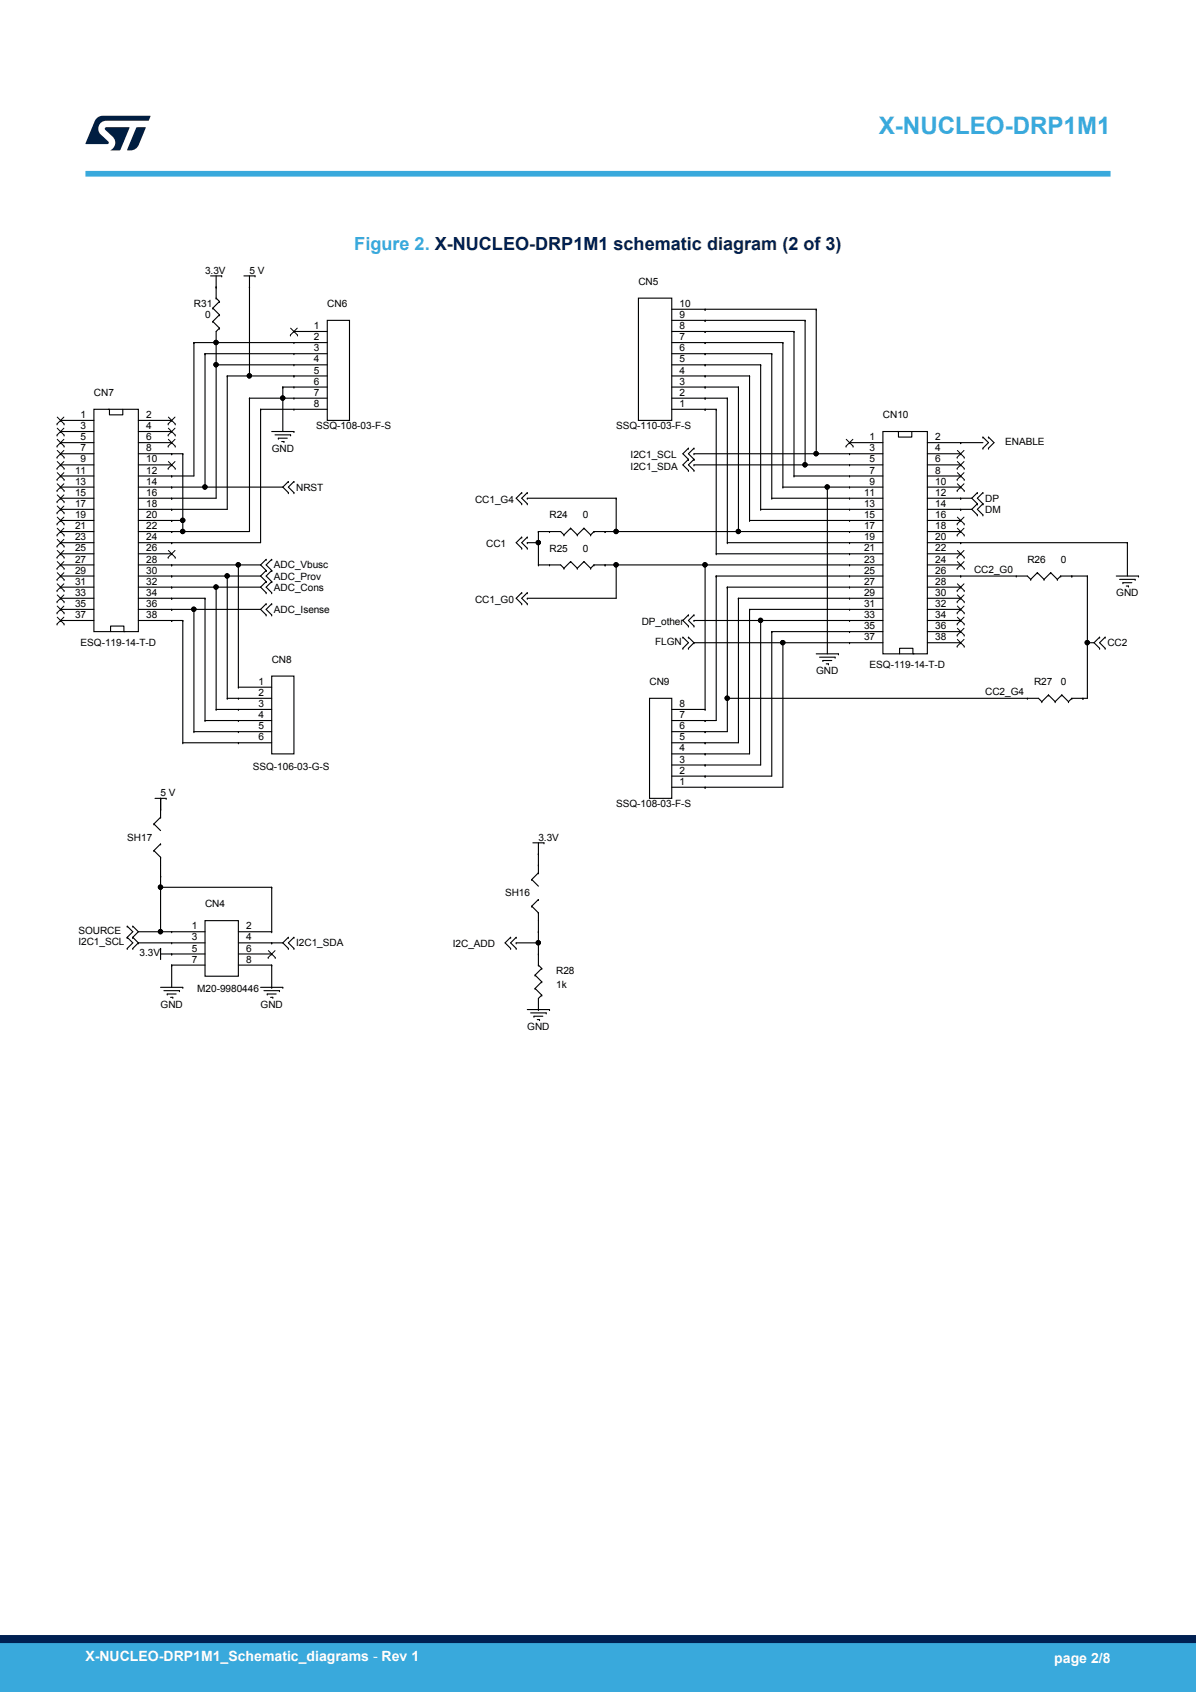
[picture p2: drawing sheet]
<svg xmlns="http://www.w3.org/2000/svg" width="210mm" height="297mm" viewBox="0 0 210 297" stroke-linecap="round" stroke-linejoin="round" font-family="sans-serif">
<g fill="none" stroke="#000" stroke-width=".2">
<path d="M37 48.4h1.9M37.4 56.4h.1M37.4 54.1h.1M37.4 56.4l1.1 1.2M37.4 54.1l1.1 1.2M38 52.3l.5 .6M38 50.4h.1M38 52.3h.1M38 48.4v3.9M38.5 55.3l-1.1 1.1M38.5 52.9l-1.1 1.2M38.5 57.6h.1"/>
<path d="M38.5 55.3h.1M38.5 52.9h.1M38.5 57.6l-.5 .6v29.3h-13.7M38.9 48.4h.1M42.8 48.4h2M43.8 50.4h.1M43.8 48.4v17.6M44.8 48.4h.1M51.6 58.2h5.9M51.6 58.2h.1M57.5 56.2h3.9v17.6h-3.9zM112.1 52.3h5.9v21.5h-5.9z"/>
<path d="M118 58.2h21.4M118 56.2h23.4M118 54.3h25.3M123.8 58.2h.1M123.8 56.2h.1M123.8 54.3h.1M139.4 58.2h.1M139.4 58.2v25.4M141.4 56.2h.1M141.4 56.2v25.4M143.3 54.3h.1M143.3 54.3v25.3"/>
<path d="M10.6 75.7h5.9M10.6 73.8h5.9M10.6 77.7h5.9M10.6 79.6h5.9M10.6 73.8h.1M10.6 75.7h.1M10.6 77.7h.1M10.6 79.6h.1M16.5 71.8h7.8v39.1h-7.8zM19 71.8h.2v1h2.4v-1M24.3 75.7h5.8M24.3 73.8h5.8"/>
<path d="M24.3 77.7h5.8M24.3 79.6h7.8M30.1 73.8h.1M30.1 75.7h.1M30.1 77.7h.1M30.1 79.6h.1M32.1 79.6h.1M32.1 79.6v13.7M34 60.1h.1M34 60.1v23.5h-9.7M34 60.1h23.5M36 62.1h.1"/>
<path d="M36 62.1v23.4M36 62.1h21.5M38 64h19.5M38 60.1h.1M38 64h.1M39.9 66h.1M39.9 66v23.4h-15.6M39.9 66h17.6M43.8 66h.1M43.8 69.9h.1M43.8 69.9v23.4h-19.5M43.8 69.9h13.7"/>
<path d="M45.8 71.8h11.7M45.8 71.8h.1M45.8 71.8v23.5h-21.5M47.7 75.7h3.9M48.3 76.3h2.7M48.9 76.9h.1M48.9 76.9h1.5M49.5 77.5h.4M49.7 67.9h7.8M49.7 67.9h.1M49.7 69.9h.1M49.7 67.9v7.8"/>
<path d="M49.9 77.5h.1M51 76.3h.1M51.6 75.7h.1M51.6 60.1h.1M51.6 62.1h.1M51.6 64h.1M51.6 66h.1M51.6 67.9h.1M51.6 69.9h.1M51.6 71.8h.1M118 60.1h19.5M118 62.1h17.5"/>
<path d="M118 64h15.6M118 66h13.6M118 67.9h11.7M118 69.9h9.7M118 71.8h7.8M120.9 78.7h.1M120.9 78.7l-1 .9 1 1M121.9 79.6h33.1M121.9 78.7h.1M121.9 79.6h.1M121.9 78.7l-1 .9 1 1M123.8 71.8h.1"/>
<path d="M123.8 69.9h.1M123.8 67.9h.1M123.8 66h.1M123.8 64h.1M123.8 62.1h.1M123.8 60.1h.1M125.8 71.8h.1M125.8 71.8v25.4M127.7 69.9h.1M127.7 69.9v25.4M129.7 67.9h.1M129.7 67.9v25.4"/>
<path d="M131.6 66h.1M131.6 66v25.4M133.6 64h.1M133.6 64v25.4M135.5 62.1h.1M135.5 62.1v25.4M137.5 60.1h.1M137.5 60.1v25.4M143.3 79.6h.1M149.2 77.7h.1M149.2 79.6h.1M149.2 77.7h5.8"/>
<path d="M155 75.7h7.8v39.1h-7.8zM157.6 75.7h.2v1h2.3v-1M162.8 77.7h9.8M162.8 79.6h5.9M168.7 77.7h.1M168.7 79.6h.1M172.6 76.7l1 1-1 1M172.6 78.7h.1M172.6 76.7h.1M173.6 76.7l.9 1-.9 1M173.6 78.7h.1M173.6 76.7h.1"/>
<path d="M10.6 93.3h5.9M10.6 81.6h5.9M10.6 83.6h5.9M10.6 85.5h5.9M10.6 87.5h5.9M10.6 89.4h5.9M10.6 91.4h5.9M10.6 95.3h5.9M10.6 97.2h5.9M10.6 99.2h5.9M10.6 81.6h.1M10.6 83.6h.1"/>
<path d="M10.6 85.5h.1M10.6 87.5h.1M10.6 89.4h.1M10.6 91.4h.1M10.6 93.3h.1M10.6 95.3h.1M10.6 97.2h.1M10.6 99.2h.1M24.3 81.6h5.8M24.3 85.5h25.4M24.3 91.4h7.8M24.3 97.2h5.8"/>
<path d="M24.3 99.2h21.5M30.1 81.6h.1M30.1 83.6h.1M30.1 85.5h.1M30.1 87.5h.1M30.1 89.4h.1M30.1 91.4h.1M30.1 93.3h.1M30.1 95.3h.1M30.1 97.2h.1M30.1 99.2h.1M32.1 91.4h.1"/>
<path d="M32.1 93.3h.1M36 85.5h.1M41.9 99.2h.1M41.9 99.2v21.4M45.8 99.2l.9 .9M46.7 98.2h.1M46.7 98.2l-.9 1M47.7 98.2l-1 1 1 .9M47.7 98.2h.1M49.7 85.5l.9 1M50.6 84.5h.1M50.6 86.5h.1"/>
<path d="M50.6 84.5l-.9 1M51.6 86.5h.1M51.6 84.5h.1M51.6 84.5l-1 1 1 1M91.6 86.5h.1M91.6 88.4h.1M91.6 94.3h.1M91.6 96.2h.1M91.6 86.5l-1 1 1 .9M91.6 94.3l-1 1 1 .9M92.6 95.3h1.9M92.6 86.5h.1"/>
<path d="M92.6 88.4h.1M92.6 94.3h.1M92.6 96.2h.1M92.6 87.5h.1M92.6 95.3h.1M92.6 86.5l-1 1 1 .9M92.6 94.3l-1 1 1 .9M92.6 87.5h15.6M94.5 93.3h.1M94.5 95.3h.1M94.5 99.2h.1M94.5 93.3v5.9"/>
<path d="M94.5 93.3h3.9l.6 .6M94.5 99.2h3.9l.6 .5M96.5 93.3h.1M96.5 99.2h.1M99 93.9h.1M99 99.7h.1M100.2 92.7h.1M100.2 98.6h.1M100.2 92.7l1.2 1.2M100.2 98.6l1.2 1.1M100.2 92.7l-1.2 1.2M100.2 98.6l-1.2 1.1"/>
<path d="M101.4 93.9h.1M101.4 99.7h.1M102.5 92.7h.1M102.5 98.6h.1M102.5 92.7l1.2 1.2M102.5 98.6l1.2 1.1M102.5 92.7l-1.1 1.2M102.5 98.6l-1.1 1.1M103.7 93.9h.1M103.7 99.7h.1M104.3 93.3h.1M104.3 99.2h.1"/>
<path d="M104.3 93.3h50.7M104.3 99.2h50.7M104.3 93.3l-.6 .6M104.3 99.2l-.6 .5M106.2 93.3h.1M106.2 99.2h.1M108.2 87.5h.1M108.2 93.3h.1M108.2 99.2h.1M108.2 99.2v5.8h-15.6M108.2 87.5v5.8M120.9 80.6h.1"/>
<path d="M120.9 82.6h.1M120.9 80.6l-1 1 1 1M121.9 81.6h33.1M121.9 80.6h.1M121.9 82.6h.1M121.9 81.6h.1M121.9 80.6l-1 1 1 1M123.8 99.2h.1M123.8 99.2v25.3M125.8 97.2h.1M125.8 97.2h29.2M127.7 95.3h.1"/>
<path d="M127.7 95.3h27.3M129.7 93.3h.1M131.6 91.4h.1M131.6 91.4h23.4M133.6 89.4h.1M133.6 89.4h21.4M135.5 87.5h.1M135.5 87.5h19.5M137.5 85.5h17.5M137.5 85.5h.1M139.4 83.6h15.6M139.4 83.6h.1"/>
<path d="M141.4 81.6h.1M145.3 85.5h.1M145.3 85.5v29.3M149.2 81.6h.1M149.2 83.6h.1M149.2 85.5h.1M149.2 87.5h.1M149.2 89.4h.1M149.2 91.4h.1M149.2 93.3h.1M149.2 95.3h.1M149.2 97.2h.1"/>
<path d="M149.2 99.2h.1M162.8 93.3h5.9M162.8 81.6h5.9M162.8 83.6h5.9M162.8 85.5h5.9M162.8 87.5h7.8M162.8 89.4h7.8M162.8 91.4h5.9M162.8 95.3h35.2M162.8 97.2h5.9M162.8 99.2h5.9M168.7 81.6h.1"/>
<path d="M168.7 83.6h.1M168.7 85.5h.1M168.7 87.5h.1M168.7 89.4h.1M168.7 91.4h.1M168.7 93.3h.1M168.7 95.3h.1M168.7 97.2h.1M168.7 99.2h.1M170.6 87.5l1 .9M170.6 89.4l1 1M171.6 86.5h.1"/>
<path d="M171.6 88.4h.1M171.6 90.4h.1M171.6 86.5l-1 1M171.6 88.4l-1 1M172.6 86.5l-1 1 1 .9M172.6 88.4l-1 1 1 1M172.6 88.4h.1M172.6 86.5h.1M172.6 90.4h.1M198 95.3h.1M198 95.3v5.8M10.6 101.1h5.9"/>
<path d="M10.6 103.1h5.9M10.6 105h5.9M10.6 107h5.9M10.6 108.9h5.9M10.6 101.1h.1M10.6 103.1h.1M10.6 105h.1M10.6 107h.1M10.6 108.9h.1M19.4 110.9v-1h2.4v1h.2M24.3 101.1h21.5M24.3 103.1h21.5"/>
<path d="M24.3 105h11.7M24.3 107h21.5M24.3 108.9h7.8M30.1 101.1h.1M30.1 103.1h.1M30.1 105h.1M30.1 107h.1M30.1 108.9h.1M32.1 108.9h.1M32.1 108.9v21.5M34 107h.1M34 107v21.4"/>
<path d="M36 105h.1M36 105v21.5M38 103.1h.1M38 103.1v21.4M39.9 101.1h.1M39.9 101.1v21.5M45.8 101.1l.9 1M45.8 103.1l.9 .9M45.8 107l.9 .9M46.7 100.1h.1M46.7 102.1h.1M46.7 104h.1"/>
<path d="M46.7 106h.1M46.7 107.9h.1M46.7 100.1l-.9 1M46.7 102.1l-.9 1M46.7 106l-.9 1M47.7 100.1l-1 1 1 1M47.7 102.1l-1 1 1 .9M47.7 106l-1 1 1 .9M47.7 118.7h3.9v13.6h-3.9zM47.7 100.1h.1M47.7 102.1h.1M47.7 104h.1"/>
<path d="M47.7 107.9h.1M47.7 106h.1M91.6 104h.1M91.6 106h.1M91.6 104l-1 1 1 1M92.6 104h.1M92.6 106h.1M92.6 105h.1M92.6 104l-1 1 1 1M119.9 111.8l1 1-1 1M119.9 111.8h.1M119.9 113.8h.1"/>
<path d="M120.9 111.8l1 1M120.9 107.9h.1M120.9 109.9h.1M120.9 113.8h.1M120.9 111.8h.1M120.9 107.9l-1 1 1 1M121.9 108.9h33.1M121.9 112.8h33.1M121.9 107.9h.1M121.9 109.9h.1M121.9 112.8h.1M121.9 108.9h.1"/>
<path d="M121.9 112.8l-1 1M121.9 107.9l-1 1 1 1M125.8 101.1h.1M125.8 101.1v25.4h-7.8M125.8 101.1h29.2M127.7 103.1h.1M127.7 103.1v25.3h-9.7M127.7 103.1h27.3M129.7 105h25.3M129.7 105h.1M129.7 105v25.4h-11.7M131.6 107h.1"/>
<path d="M131.6 107v25.3h-13.6M131.6 107h23.4M133.6 108.9h.1M133.6 108.9v25.4h-15.6M135.5 110.9h.1M135.5 110.9v25.3h-17.5M135.5 110.9h19.5M137.5 112.8h.1M137.5 112.8v25.4h-19.5M143.3 114.8h3.9M143.9 115.4h2.7M144.5 115.9h.1"/>
<path d="M144.5 115.9h1.5M145.1 116.5h.4M145.5 116.5h.1M146.6 115.4h.1M147.2 114.8h.1M149.2 101.1h.1M149.2 103.1h.1M149.2 105h.1M149.2 107h.1M149.2 108.9h.1M149.2 110.9h.1M149.2 112.8h.1"/>
<path d="M158 114.8v-1h2.3v1h.2M162.8 101.1h17.6l.6 .6M162.8 103.1h5.9M162.8 105h5.9M162.8 107h5.9M162.8 108.9h5.9M162.8 110.9h5.9M162.8 112.8h5.9M168.7 101.1h.1M168.7 103.1h.1M168.7 105h.1M168.7 107h.1"/>
<path d="M168.7 108.9h.1M168.7 110.9h.1M168.7 112.8h.1M178.4 101.1h.1M181 101.7h.1M182.1 100.5h.1M182.1 100.5l1.2 1.2M182.1 100.5l-1.1 1.2M183.3 101.7h.1M184.5 100.5h.1M184.5 100.5l1.2 1.2M184.5 100.5l-1.2 1.2"/>
<path d="M185.7 101.7h.1M186.2 101.1h.1M186.2 101.1h4.7M186.2 101.1l-.5 .6M188.2 101.1h.1M190.9 112.8h1.2M190.9 101.1h.1M190.9 112.8h.1M190.9 101.1v21.5h-2.7M192.1 112.8l1 1M193.1 111.8l-1 1M193.1 111.8h.1"/>
<path d="M193.1 113.8h.1M194 113.8h.1M194 111.8h.1M194 111.8l-.9 1 .9 1M196 101.1h3.9M196.6 101.7h2.7M197.2 102.3h.1M197.2 102.3h1.5M197.8 102.9h.3M198.1 102.9h.1M199.3 101.7h.1M199.9 101.1h.1"/>
<path d="M32.1 130.4h15.6M32.1 130.4h.1M34 128.4h13.7M34 128.4h.1M36 126.5h.1M36 126.5h11.7M38 124.5h9.7M38 124.5h.1M39.9 122.6h7.8M39.9 122.6h.1M41.9 120.6h.1M41.9 122.6h.1"/>
<path d="M41.9 124.5h.1M41.9 126.5h.1M41.9 128.4h.1M41.9 130.4h.1M41.9 120.6h5.8M114 122.6h4v17.5h-4zM118 124.5h5.8M123.8 138.2h.1M123.8 136.2h.1M123.8 134.3h.1M123.8 132.3h.1M123.8 130.4h.1"/>
<path d="M123.8 128.4h.1M123.8 126.5h.1M123.8 124.5h.1M127.7 122.6h.1M127.7 122.6h54.6l.6 .6M180.4 122.6h.1M182.9 123.2h.1M184.1 122l-1.2 1.2M184.1 122h.1M184.1 122l1.2 1.2M185.3 123.2h.1M186.4 122h.1"/>
<path d="M186.4 122l1.2 1.2M186.4 122l-1.1 1.2M187.6 123.2h.1M188.2 122.6l-.6 .6M188.2 122.6h.1M190.1 122.6h.1M27 144.6h.1M27 149.3h.1M27 144.6l1.2 1.2M27 149.3l1.2 1.2M27.2 140.1h2M28.2 143.5l-1.2 1.1"/>
<path d="M28.2 148.1l-1.2 1.2M28.2 155.7h19.5M28.2 142.1h.1M28.2 143.5h.1M28.2 148.1h.1M28.2 150.5h.1M28.2 153.8h.1M28.2 140.1h.1M28.2 155.7h.1M28.2 140.1v3.4M28.2 150.5v13.1M29.2 140.1h.1"/>
<path d="M47.7 155.7h.1M47.7 155.7v7.9M93.4 154.4l1.1 1.2M93.4 159.1l1.1 1.1M93.4 154.4h.1M93.4 159.1h.1M93.6 147.9h1.9M94.5 149.9h.1M94.5 153.2h.1M94.5 157.9h.1M94.5 151.8h.1M94.5 147.9v5.3"/>
<path d="M94.5 153.2l-1.1 1.2M94.5 157.9l-1.1 1.2M95.5 147.9h.1M22.3 162.6l1 1-1 .9M22.3 164.5l1 1-1 1M22.3 162.6h.1M22.3 164.5h.1M22.3 166.5h.1M23.3 164.5h.1M23.3 162.6h.1M23.3 166.5h.1M23.3 162.6l1 1"/>
<path d="M23.3 164.5l1 1M24.3 165.5h11.7M24.3 165.5h.1M24.3 163.6l-1 .9M24.3 165.5l-1 1M24.3 163.6h11.7M28.2 166.5h.1M28.2 163.6h.1M28.2 167.5h7.8M28.2 166.5v1.9M28.2 173.3h3.9M28.8 173.9h2.7"/>
<path d="M29.4 174.5h1.5M29.4 174.5h.1M30 175.1h.3M30.1 167.5h.1M30.1 163.6h.1M30.1 165.5h.1M30.1 169.4h.1M30.1 169.4v3.9M30.1 169.4h5.9M30.3 175.1h.1M31.5 173.9h.1M32.1 173.3h.1"/>
<path d="M36 161.6h5.9v9.8h-5.9zM41.9 167.5h5.8M41.9 163.6h5.8M41.9 165.5h7.8M41.9 169.4h5.8M45.8 173.3h3.9M46.3 173.9h2.8M46.9 174.5h.1M46.9 174.5h1.6M47.5 175.1h.4M47.7 163.6h.1M47.7 165.5h.1"/>
<path d="M47.7 167.5h.1M47.7 169.4h.1M47.7 173.3h.1M47.7 169.4v3.9M47.9 175.1h.1M49.1 173.9h.1M49.7 173.3h.1M49.7 165.5l.9 1M50.6 164.5h.1M50.6 166.5h.1M50.6 164.5l-.9 1M51.6 166.5h.1"/>
<path d="M51.6 164.5h.1M51.6 164.5l-1 1 1 1M89.7 164.5h.1M89.7 166.5h.1M89.7 164.5l-1 1 1 1M90.6 165.5h3.9M90.6 164.5l-.9 1 .9 1M90.6 164.5h.1M90.6 166.5h.1M90.6 165.5h.1M92.6 177.2h3.9M93.2 177.8h2.7"/>
<path d="M93.8 178.4h.1M93.8 178.4h1.5M94 173.5h.1M94 171.2h.1M94 173.5l1.1 1.2M94 171.2l1.1 1.1M94.3 179h.4M94.5 160.2h.1M94.5 163.6h.1M94.5 169.4h.1M94.5 177.2h.1M94.5 167.5h.1"/>
<path d="M94.5 165.5h.1M94.5 160.2v9.2M94.5 169.4l.6 .6M94.7 179h.1M95.1 172.3l-1.1 1.2M95.1 170l-1.1 1.2M95.1 174.7l-.6 .6v1.9M95.1 174.7h.1M95.1 172.3h.1M95.1 170h.1M95.9 177.8h.1M96.5 177.2h.1"/>
<circle cx="37.9" cy="64" r=".38"/>
<circle cx="37.9" cy="60.1" r=".38"/>
<circle cx="43.8" cy="66" r=".38"/>
<circle cx="49.6" cy="69.9" r=".38"/>
<circle cx="143.3" cy="79.6" r=".38"/>
<circle cx="32.1" cy="93.3" r=".38"/>
<circle cx="32.1" cy="91.3" r=".38"/>
<circle cx="36" cy="85.5" r=".38"/>
<circle cx="41.8" cy="99.1" r=".38"/>
<circle cx="94.5" cy="95.2" r=".38"/>
<circle cx="108.2" cy="99.1" r=".38"/>
<circle cx="108.2" cy="93.3" r=".38"/>
<circle cx="123.8" cy="99.1" r=".38"/>
<circle cx="129.6" cy="93.3" r=".38"/>
<circle cx="141.3" cy="81.6" r=".38"/>
<circle cx="145.3" cy="85.5" r=".38"/>
<circle cx="34" cy="106.9" r=".38"/>
<circle cx="37.9" cy="103" r=".38"/>
<circle cx="39.9" cy="101.1" r=".38"/>
<circle cx="133.5" cy="108.9" r=".38"/>
<circle cx="137.4" cy="112.8" r=".38"/>
<circle cx="190.9" cy="112.8" r=".38"/>
<circle cx="127.7" cy="122.6" r=".38"/>
<circle cx="28.2" cy="155.7" r=".38"/>
<circle cx="28.2" cy="163.5" r=".38"/>
<circle cx="94.5" cy="165.5" r=".38"/>
</g>
<g fill="none" stroke="#000" stroke-width=".18">
<path d="M51 58.8h.1M51 57.6l1.2 1.2M52.2 57.6l-1.2 1.2M52.2 58.8h.1M10 74.4h.1M10 76.4h.1M10 78.3h.1M10 73.2l1.3 1.2M10 75.2l1.3 1.2M10 77.1l1.3 1.2M10 79.1l1.3 1.2M11.2 73.2l-1.2 1.2"/>
<path d="M11.2 75.2l-1.2 1.2M11.2 77.1l-1.2 1.2M11.2 79.1l-1.2 1.2M11.3 74.4h.1M11.3 76.4h.1M11.3 78.3h.1M29.5 74.4h.1M29.5 76.4h.1M29.5 78.3h.1M29.6 73.2l1.2 1.2M29.6 75.2l1.2 1.2M29.6 77.1l1.2 1.2"/>
<path d="M30.7 73.2l-1.2 1.2M30.7 75.2l-1.2 1.2M30.7 77.1l-1.2 1.2M30.8 74.4h.1M30.8 76.4h.1M30.8 78.3h.1M148.6 78.3h.1M148.6 77.1l1.2 1.2M149.8 77.1l-1.2 1.2M149.8 78.3h.1M168.1 79.1l1.2 1.2M169.3 79.1l-1.2 1.2"/>
<path d="M10 80.3h.1M10 82.2h.1M10 84.2h.1M10 86.1h.1M10 88.1h.1M10 90h.1M10 92h.1M10 93.9h.1M10 95.9h.1M10 97.8h.1M10 99.8h.1M10 81l1.3 1.2"/>
<path d="M10 83l1.3 1.2M10 84.9l1.3 1.2M10 86.9l1.3 1.2M10 88.8l1.3 1.2M10 90.8l1.3 1.2M10 92.7l1.3 1.2M10 94.7l1.3 1.2M10 96.6l1.3 1.2M10 98.6l1.3 1.2M11.2 92.7l-1.2 1.2M11.2 94.7l-1.2 1.2M11.2 96.6l-1.2 1.2"/>
<path d="M11.2 81l-1.2 1.2M11.2 83l-1.2 1.2M11.2 84.9l-1.2 1.2M11.2 86.9l-1.2 1.2M11.2 88.8l-1.2 1.2M11.2 90.8l-1.2 1.2M11.2 98.6l-1.2 1.2M11.3 80.3h.1M11.3 82.2h.1M11.3 84.2h.1M11.3 86.1h.1M11.3 88.1h.1"/>
<path d="M11.3 90h.1M11.3 92h.1M11.3 93.9h.1M11.3 95.9h.1M11.3 97.8h.1M11.3 99.8h.1M29.5 82.2h.1M29.5 97.8h.1M29.6 81l1.2 1.2M29.6 96.6l1.2 1.2M30.7 81l-1.2 1.2M30.7 96.6l-1.2 1.2"/>
<path d="M30.8 82.2h.1M30.8 97.8h.1M168.1 80.3h.1M168.1 82.2h.1M168.1 84.2h.1M168.1 86.1h.1M168.1 92h.1M168.1 93.9h.1M168.1 97.8h.1M168.1 99.8h.1M168.1 81l1.2 1.2M168.1 83l1.2 1.2"/>
<path d="M168.1 84.9l1.2 1.2M168.1 90.8l1.2 1.2M168.1 92.7l1.2 1.2M168.1 96.6l1.2 1.2M168.1 98.6l1.2 1.2M169.3 81l-1.2 1.2M169.3 83l-1.2 1.2M169.3 84.9l-1.2 1.2M169.3 90.8l-1.2 1.2M169.3 92.7l-1.2 1.2M169.3 96.6l-1.2 1.2M169.3 98.6l-1.2 1.2"/>
<path d="M169.3 80.3h.1M169.3 82.2h.1M169.3 84.2h.1M169.3 86.1h.1M169.3 92h.1M169.3 93.9h.1M169.3 97.8h.1M169.3 99.8h.1M10 101.7h.1M10 103.7h.1M10 105.6h.1M10 107.6h.1"/>
<path d="M10 109.5h.1M10 100.5l1.3 1.2M10 102.5l1.3 1.2M10 104.4l1.3 1.2M10 106.4l1.3 1.2M10 108.3l1.3 1.2M11.2 100.5l-1.2 1.2M11.2 102.5l-1.2 1.2M11.2 104.4l-1.2 1.2M11.2 106.4l-1.2 1.2M11.2 108.3l-1.2 1.2M11.3 101.7h.1"/>
<path d="M11.3 103.7h.1M11.3 105.6h.1M11.3 107.6h.1M11.3 109.5h.1M168.1 103.7h.1M168.1 105.6h.1M168.1 107.6h.1M168.1 109.5h.1M168.1 111.5h.1M168.1 113.4h.1M168.1 102.5l1.2 1.2M168.1 104.4l1.2 1.2"/>
<path d="M168.1 106.4l1.2 1.2M168.1 108.3l1.2 1.2M168.1 110.3l1.2 1.2M168.1 112.2l1.2 1.2M169.3 102.5l-1.2 1.2M169.3 104.4l-1.2 1.2M169.3 106.4l-1.2 1.2M169.3 108.3l-1.2 1.2M169.3 110.3l-1.2 1.2M169.3 112.2l-1.2 1.2M169.3 103.7h.1M169.3 105.6h.1"/>
<path d="M169.3 107.6h.1M169.3 109.5h.1M169.3 111.5h.1M169.3 113.4h.1M47.1 168.1h.1M47.1 166.9l1.2 1.2M48.3 166.9l-1.2 1.2M48.3 168.1h.1"/>
</g>
<g fill="#000">
<circle cx="37.9" cy="64" r=".38"/>
<circle cx="37.9" cy="60.1" r=".38"/>
<circle cx="43.8" cy="66" r=".38"/>
<circle cx="49.6" cy="69.9" r=".38"/>
<circle cx="143.3" cy="79.6" r=".38"/>
<circle cx="32.1" cy="93.3" r=".38"/>
<circle cx="32.1" cy="91.3" r=".38"/>
<circle cx="36" cy="85.5" r=".38"/>
<circle cx="41.8" cy="99.1" r=".38"/>
<circle cx="94.5" cy="95.2" r=".38"/>
<circle cx="108.2" cy="99.1" r=".38"/>
<circle cx="108.2" cy="93.3" r=".38"/>
<circle cx="123.8" cy="99.1" r=".38"/>
<circle cx="129.6" cy="93.3" r=".38"/>
<circle cx="141.3" cy="81.6" r=".38"/>
<circle cx="145.3" cy="85.5" r=".38"/>
<circle cx="34" cy="106.9" r=".38"/>
<circle cx="37.9" cy="103" r=".38"/>
<circle cx="39.9" cy="101.1" r=".38"/>
<circle cx="133.5" cy="108.9" r=".38"/>
<circle cx="137.4" cy="112.8" r=".38"/>
<circle cx="190.9" cy="112.8" r=".38"/>
<circle cx="127.7" cy="122.6" r=".38"/>
<circle cx="28.2" cy="155.7" r=".38"/>
<circle cx="28.2" cy="163.5" r=".38"/>
<circle cx="94.5" cy="165.5" r=".38"/>
</g>
<path d="M15 30.5h180" fill="none" stroke="#39a9dc" stroke-width="1"/>
<g fill="#001e41">
<path d="M17.1 20.7l.9-.4 8.4 .1-.3 .8h-7.4a1.4 1.4 0 0 0-1.3 .8 1.4 1.4 0 0 0 .2 1.5l1.4 1.3v.4l-4 .1 1.6-4.1z"/>
<path d="M24 22.4h1.6l-1.3 3.1a1.54 1.54 0 0 1-1.4 .9h-.5l-.1-.1z"/>
<path d="M18.5 22.4h4.2l-1.6 4h-1.7a1.48 1.48 0 0 0 .4-2.4l-1.3-1.2-.1-.2z"/>
</g>
<g fill="#39a9dc">
<path d="M0 288.4h210v8.6h-210z" fill-rule="evenodd"/>
<path d="M-.1 288.4h210.2v4.4h-210.2z" fill-rule="evenodd"/>
</g>
<path d="M0 287.7h210" fill="none" stroke="#002052" stroke-width="1.4"/>
<text font-size="4.2" fill="#39a9dc" x="154.3" y="23.5">X-NUCLEO-DRP1M1</text>
<text font-size="3.2" fill="#39a9dc" x="62.2" y="43.8">Figure 2. X-NUCLEO-DRP1M1 schematic diagram (2 of 3)</text>
<g font-size="2.5" fill="#fff">
<text x="15" y="291.6">X-NUCLEO-DRP1M1_Schematic_diagrams - Rev 1</text>
<text x="185.1" y="291.9">page 2/8</text>
</g>
<g font-size="1.8">
<text x="34" y="53.9">R31</text>
<text x="36" y="48.1">3.3V</text>
<text x="43.8" y="48.1">5 V</text>
<text x="57.5" y="53.9">CN6</text>
<text x="112.1" y="50">CN5</text>
<text x="119.3" y="53.9">10</text>
<text x="36" y="55.9">0</text>
<text x="55.1" y="57.8">1</text>
<text x="55.1" y="59.7">2</text>
<text x="119.3" y="59.7">7</text>
<text x="119.3" y="57.8">8</text>
<text x="119.3" y="55.8">9</text>
<text x="55.1" y="61.7">3</text>
<text x="55.1" y="63.6">4</text>
<text x="55.1" y="65.6">5</text>
<text x="119.3" y="65.6">4</text>
<text x="119.3" y="63.6">5</text>
<text x="119.3" y="61.7">6</text>
<text x="16.5" y="69.5">CN7</text>
<text x="55.1" y="67.5">6</text>
<text x="55.1" y="69.5">7</text>
<text x="55.1" y="71.4">8</text>
<text x="119.3" y="71.4">1</text>
<text x="119.3" y="69.5">2</text>
<text x="119.3" y="67.5">3</text>
<text x="14.1" y="73.4">1</text>
<text x="14.1" y="75.3">3</text>
<text x="14.1" y="77.3">5</text>
<text x="25.7" y="73.4">2</text>
<text x="25.7" y="75.3">4</text>
<text x="25.7" y="77.3">6</text>
<text x="55.5" y="75.4">SSQ-108-03-F-S</text>
<text x="108.2" y="75.4">SSQ-110-03-F-S</text>
<text x="152.7" y="77.3">1</text>
<text x="155" y="73.4">CN10</text>
<text x="164.2" y="77.3">2</text>
<text x="13.2" y="83.1">11</text>
<text x="14.1" y="79.2">7</text>
<text x="14.1" y="81.2">9</text>
<text x="25.7" y="79.2">8</text>
<text x="25.7" y="81.2">10</text>
<text x="25.7" y="83.1">12</text>
<text x="47.7" y="79.3">GND</text>
<text x="110.7" y="80.5">I2C1_SCL</text>
<text x="110.7" y="82.4">I2C1_SDA</text>
<text x="152.7" y="79.2">3</text>
<text x="152.7" y="81.2">5</text>
<text x="152.7" y="83.1">7</text>
<text x="164.2" y="79.2">4</text>
<text x="164.2" y="81.2">6</text>
<text x="164.2" y="83.1">8</text>
<text x="176.5" y="78.1">ENABLE</text>
<text x="13.2" y="85.1">13</text>
<text x="13.2" y="87">15</text>
<text x="13.2" y="89">17</text>
<text x="25.7" y="85.1">14</text>
<text x="25.7" y="87">16</text>
<text x="25.7" y="89">18</text>
<text x="52" y="86.1">NRST</text>
<text x="83.4" y="88.3">CC1_G4</text>
<text x="151.7" y="87">11</text>
<text x="151.7" y="89">13</text>
<text x="152.7" y="85.1">9</text>
<text x="164.2" y="85.1">10</text>
<text x="164.2" y="87">12</text>
<text x="164.2" y="89">14</text>
<text x="173" y="88.1">DP</text>
<text x="13.2" y="90.9">19</text>
<text x="13.2" y="92.9">21</text>
<text x="13.2" y="94.8">23</text>
<text x="25.7" y="90.9">20</text>
<text x="25.7" y="92.9">22</text>
<text x="25.7" y="94.8">24</text>
<text x="96.5" y="91">R24</text>
<text x="102.3" y="91">0</text>
<text x="151.7" y="90.9">15</text>
<text x="151.7" y="92.9">17</text>
<text x="151.7" y="94.8">19</text>
<text x="164.2" y="90.9">16</text>
<text x="164.2" y="92.9">18</text>
<text x="164.2" y="94.8">20</text>
<text x="173" y="90">DM</text>
<text x="13.2" y="96.8">25</text>
<text x="13.2" y="98.7">27</text>
<text x="13.2" y="100.7">29</text>
<text x="25.7" y="96.8">26</text>
<text x="25.7" y="98.7">28</text>
<text x="25.7" y="100.7">30</text>
<text x="48.1" y="99.8">ADC_Vbusc</text>
<text x="48.1" y="101.7">ADC_Prov</text>
<text x="85.4" y="96.1">CC1</text>
<text x="96.5" y="96.9">R25</text>
<text x="102.3" y="96.9">0</text>
<text x="151.7" y="96.8">21</text>
<text x="151.7" y="98.7">23</text>
<text x="151.7" y="100.7">25</text>
<text x="164.2" y="96.8">22</text>
<text x="164.2" y="98.7">24</text>
<text x="164.2" y="100.7">26</text>
<text x="171" y="100.6">CC2_G0</text>
<text x="180.4" y="98.8">R26</text>
<text x="186.2" y="98.8">0</text>
<text x="13.2" y="102.6">31</text>
<text x="13.2" y="104.6">33</text>
<text x="13.2" y="106.5">35</text>
<text x="25.7" y="102.6">32</text>
<text x="25.7" y="104.6">34</text>
<text x="25.7" y="106.5">36</text>
<text x="48.1" y="103.7">ADC_Cons</text>
<text x="48.1" y="107.6">ADC_Isense</text>
<text x="83.4" y="105.8">CC1_G0</text>
<text x="151.7" y="102.6">27</text>
<text x="151.7" y="104.6">29</text>
<text x="151.7" y="106.5">31</text>
<text x="164.2" y="102.6">28</text>
<text x="164.2" y="104.6">30</text>
<text x="164.2" y="106.5">32</text>
<text x="196" y="104.7">GND</text>
<text x="13.2" y="108.5">37</text>
<text x="14.1" y="113.4">ESQ-119-14-T-D</text>
<text x="25.7" y="108.5">38</text>
<text x="112.7" y="109.7">DP_other</text>
<text x="115" y="113.2">FLGN</text>
<text x="151.7" y="108.5">33</text>
<text x="151.7" y="110.4">35</text>
<text x="151.7" y="112.4">37</text>
<text x="164.2" y="108.5">34</text>
<text x="164.2" y="110.4">36</text>
<text x="164.2" y="112.4">38</text>
<text x="194.4" y="113.4">CC2</text>
<text x="47.7" y="116.4">CN8</text>
<text x="143.3" y="118.3">GND</text>
<text x="152.7" y="117.3">ESQ-119-14-T-D</text>
<text x="45.4" y="120.2">1</text>
<text x="45.4" y="122.2">2</text>
<text x="45.4" y="124.1">3</text>
<text x="114" y="120.3">CN9</text>
<text x="119.3" y="124.1">8</text>
<text x="173" y="122">CC2_G4</text>
<text x="181.6" y="120.3">R27</text>
<text x="186.2" y="120.3">0</text>
<text x="45.4" y="126.1">4</text>
<text x="45.4" y="128">5</text>
<text x="45.4" y="130">6</text>
<text x="119.3" y="131.9">4</text>
<text x="119.3" y="130">5</text>
<text x="119.3" y="128">6</text>
<text x="119.3" y="126.1">7</text>
<text x="44.4" y="135.1">SSQ-106-03-G-S</text>
<text x="119.3" y="137.8">1</text>
<text x="119.3" y="135.8">2</text>
<text x="119.3" y="133.9">3</text>
<text x="28.2" y="139.8">5 V</text>
<text x="108.2" y="141.7">SSQ-108-03-F-S</text>
<text x="22.3" y="147.6">SH17</text>
<text x="94.5" y="147.6">3.3V</text>
<text x="36" y="159.3">CN4</text>
<text x="88.7" y="157.3">SH16</text>
<text x="13.8" y="164">SOURCE</text>
<text x="13.8" y="165.9">I2C1_SCL</text>
<text x="24.5" y="167.9">3.3V</text>
<text x="33.7" y="163.1">1</text>
<text x="33.7" y="165.1">3</text>
<text x="33.7" y="167">5</text>
<text x="43.2" y="163.1">2</text>
<text x="43.2" y="165.1">4</text>
<text x="43.2" y="167">6</text>
<text x="52" y="166.1">I2C1_SDA</text>
<text x="79.5" y="166.3">I2C_ADD</text>
<text x="33.7" y="169">7</text>
<text x="43.2" y="169">8</text>
<text x="97.7" y="171">R28</text>
<text x="97.7" y="173.3">1k</text>
<text x="28.2" y="176.9">GND</text>
<text x="34.6" y="174.1">M20-9980446</text>
<text x="45.8" y="176.9">GND</text>
<text x="92.6" y="180.8">GND</text>
</g>
</svg>
